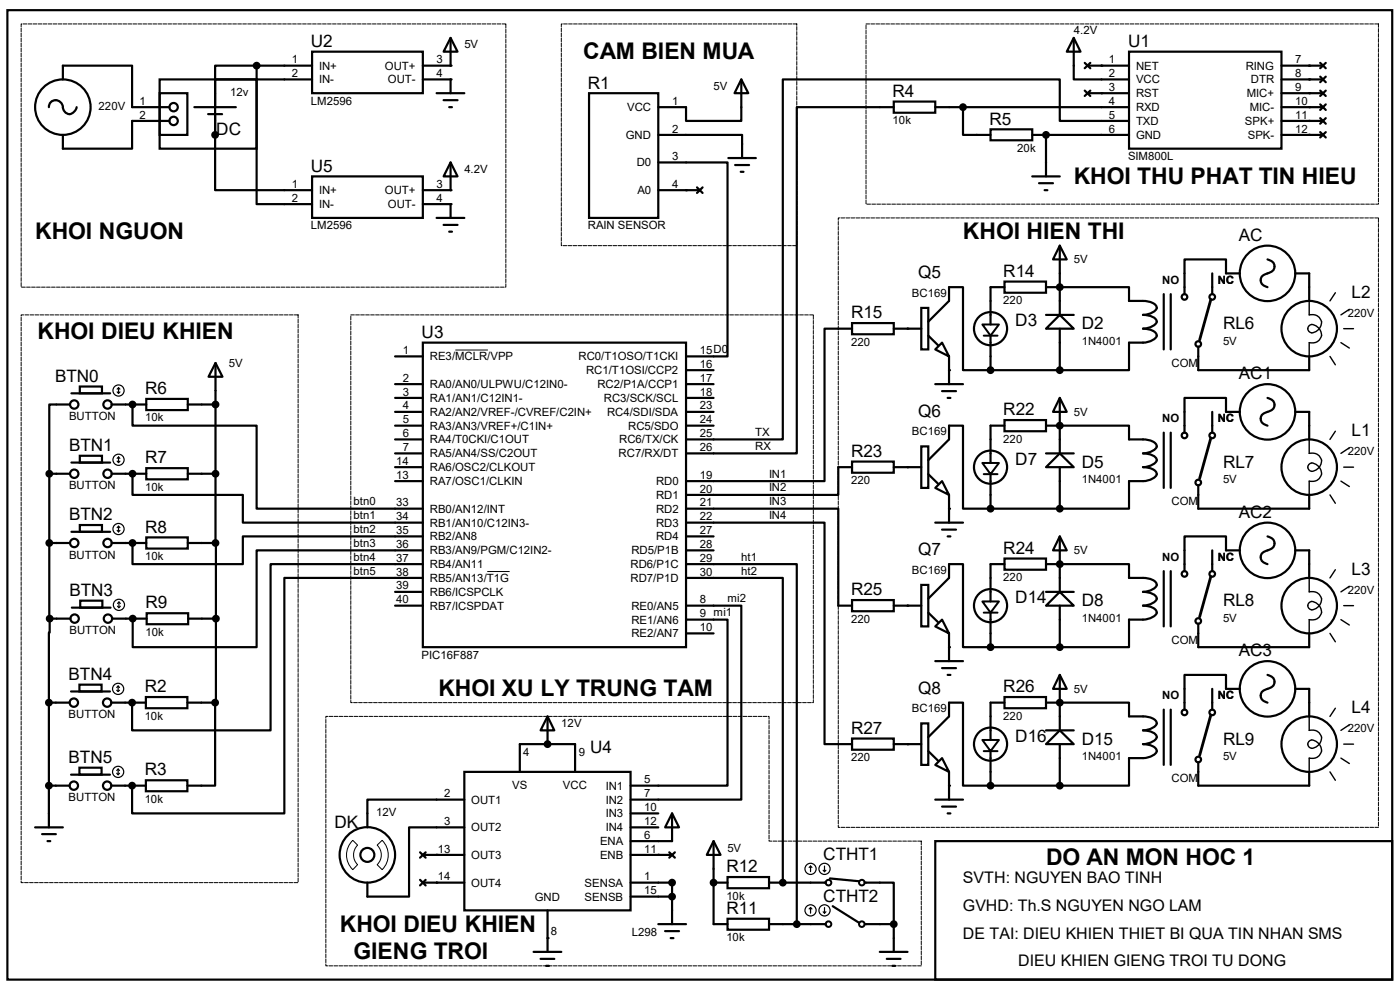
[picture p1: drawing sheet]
<svg xmlns="http://www.w3.org/2000/svg" width="297mm" height="210mm" viewBox="0 0 297 210" stroke-linecap="round" stroke-linejoin="round" font-family="sans-serif">
<g fill="none" stroke="#000" stroke-width=".47">
<path d="M1.6 2.2h293.8v205.6h-293.8zM13.3 16.8v-2.9h14.7v8.8h7.9M33.9 19.8h5.9v8.8h-5.9zM33.9 16.8h20.5v14.7h-20.5zM54.4 13.9h-8.8v8.8M54.4 13.9v29.4h11.8M54.4 13.9h11.8M66.2 11h23.5v8.8h-23.5zM66.2 16.8h-20.6v11.8M89.7 16.8h5.9v3M92.6 19.8h5.9M95.6 8l1.5 3h-3z"/>
<path d="M95.6 8v5.9h-5.9M125 19.8h14.7v26.4h-14.7zM157.3 16.8l1.4 3h-2.9zM157.3 16.8v8.9h-11.8v-3h-5.8M227.8 8l1.4 3h-2.9zM227.8 8v8.8h11.7M230.1 13.3l1.2 1.2M230.1 19.2l1.2 1.2M230.7 13.9h8.8M230.7 19.8h8.8M231.3 13.3l-1.2 1.2M231.3 19.2l-1.2 1.2"/>
<path d="M239.5 11h32.4v20.5h-32.4zM271.9 13.9h8.8M271.9 19.8h8.8M271.9 16.8h8.8M280.1 13.3l1.2 1.2M280.1 16.3l1.2 1.1M280.1 19.2l1.2 1.2M281.3 13.3l-1.2 1.2M281.3 16.3l-1.2 1.1M281.3 19.2l-1.2 1.2M10.4 22.7a1.53 1.53 0 0 1 1.7-1.4 1.53 1.53 0 0 1 1.3 1.8 1.42 1.42 0 0 0 1.4 1.1 1.42 1.42 0 0 0 1.4-1.1l.1-.4M35.9 25.7h-7.9v5.8h-14.7v-2.9"/>
<path d="M41.2 22.7h8.8M44.2 24.2h2.9M45.6 28.6v11.7h20.6M45.6 24.2v4.4M66.2 37.4h23.5v8.8h-23.5zM94.1 21.3h3M95.3 22.7h.6M95.6 34.5l1.5 2.9h-3zM95.6 34.5v5.8h-5.9M139.7 28.6h17.7v4.9M139.7 34.5h14.6v41.1h-8.8M147.9 39.8l1.2 1.1"/>
<path d="M149.1 39.8l-1.2 1.1M154.5 33.5h5.9M156 35h2.9M157.1 36.4h.6M189.6 21.5h8.8v2.4h-8.8zM189.6 22.7h-20.6v73.5h-23.5M198.4 22.7h41.1M204.3 22.7v5.9h5.8M210.1 27.4h8.9v2.4h-8.9zM219 28.6h20.5M219 37.4h5.8M220.4 38.9h3"/>
<path d="M221.9 28.6v8.8M239.5 25.7h-14.7v-8.9h-58.7v76.4h-20.6M271.9 28.6h8.8M271.9 22.7h8.8M271.9 25.7h8.8M280.1 22.1l1.2 1.2M280.1 25.1l1.2 1.1M280.1 28l1.2 1.2M281.3 22.1l-1.2 1.2M281.3 25.1l-1.2 1.1M281.3 28l-1.2 1.2M89.7 43.3h5.9v2.9"/>
<path d="M92.6 46.2h5.9M94.1 47.7h3M95.3 49.1h.6M139.7 40.3h8.8M213.1 59.7h8.8v2.4h-8.8zM221.6 40.3h.6M224.8 52.1l1.5 2.9h-2.9zM224.8 52.1v14.7M257.2 58v4.4M263.1 58h-3v-3h-8.8v7.4M268.9 55a1.48 1.48 0 0 1 1.5 1.5 1.48 1.48 0 0 1-1.5 1.5 1.46 1.46 0 0 0-1.4 1.5 1.46 1.46 0 0 0 1.4 1.4M274.8 58h2.9v5.8"/>
<path d="M45.7 77l1.5 2.9h-3zM45.7 77v38.2M83.8 75.6h5.9M89.7 72.7h55.8v64.6h-55.8zM145.5 78.5h5.9M180.8 68.5h8.8v2.4h-8.8zM180.8 69.7h-5.9v32.4h-29.4M189.6 69.7h5.9M195.5 65.3h1.4v8.8h-1.4zM196.9 68.2l4.4-4.4v-2.9h3v17.6h5.8M196.9 71.2l2.1 2M198.4 74.1l1.5-1.4 1.4 2.9z"/>
<path d="M201.3 75.6v5.9M210.1 71.2v7.3M210.1 78.5h14.7M213.1 60.9h-3v7.9M221.9 69.7l2.9-2.9 3 2.9zM221.9 60.9h17.6v2.9a9.7 9.7 0 0 1 5 .4 1.03 1.03 0 0 1 .9 1.1 1.03 1.03 0 0 1-.9 1l-1.3 .4-.7 .1a2.67 2.67 0 0 1 2.9 1.4 3.1 3.1 0 0 1-2.9 1.5 2.63 2.63 0 0 1 2.9 1.5 3.1 3.1 0 0 1-2.9 1.5h-3v5.8h-14.7M221.9 66.8h5.9M224.8 69.7v8.8M246.9 62.4v11.7M248.4 62.4v11.7M254.2 73.5v5h23.5v-2.9M14.9 85.8h-4.4v14.7"/>
<path d="M15.2 83.4h8.2M15.2 98.1h8.2M16.9 82h4.7v1.4h-4.7zM16.9 96.7h4.7v1.4h-4.7zM23.7 85.8h7.3M28.1 85.8v4.5h26.3v17.6h35.3M31 84.6h8.8v2.4h-8.8zM31 99.3h8.8v2.4h-8.8zM39.8 85.8h5.9M83.8 81.5h5.9M83.8 84.4h5.9M83.8 93.2h5.9"/>
<path d="M83.8 96.2h5.9M83.8 90.3h5.9M83.8 99.1h5.9M83.8 87.4h5.9M145.5 81.5h5.9M145.5 84.4h5.9M145.5 90.3h5.9M145.5 87.4h5.9M180.8 97.9h8.8v2.4h-8.8zM180.8 99.1h-3v5.9h-32.3M189.6 99.1h5.9M195.5 94.7h1.4v8.8h-1.4z"/>
<path d="M196.9 97.6l4.4-4.4v-2.9h3v17.6h5.8M198.4 81.5h5.9M199.9 83h2.9M201 84.4h.6M213.1 89.1h8.8v2.4h-8.8zM213.1 90.3h-3v7.9M221.9 99.1l2.9-2.9 3 2.9zM221.9 90.3h17.6v2.9a9.7 9.7 0 0 1 5 .4 1.03 1.03 0 0 1 .9 1 1.03 1.03 0 0 1-.9 1.1l-1.3 .4-.7 .1a2.67 2.67 0 0 1 2.9 1.4 3.1 3.1 0 0 1-2.9 1.5 2.63 2.63 0 0 1 2.9 1.5 3.1 3.1 0 0 1-2.9 1.5h-3v5.8h-14.7M221.9 96.2h5.9M224.8 84.4l1.5 3h-2.9zM224.8 84.4v11.8M224.8 99.1v8.8"/>
<path d="M246.9 91.8v11.7M248.4 91.8v11.7M257.2 87.4v4.4M263.1 87.4h-3v-3h-8.8v7.4M268.9 84.4a1.48 1.48 0 0 1 1.5 1.5 1.48 1.48 0 0 1-1.5 1.5 1.46 1.46 0 0 0-1.4 1.4 1.46 1.46 0 0 0 1.4 1.5M274.8 87.4h2.9v5.8M10.5 115.2v16M10.5 115.2h4.4M10.5 100.5v14.7M10.5 100.5h4.4M15.2 112.8h8.2M16.9 111.4h4.7v1.4h-4.7z"/>
<path d="M23.7 115.2h7.3M23.7 100.5h7.3M28.1 100.5v4.5h23.4v5.9h38.2M31 114h8.8v2.4h-8.8zM39.8 115.2h5.9M39.8 100.5h5.9M45.7 115.2l.1 16M83.8 102.1h5.9M89.7 113.8h-38.2v5.9h-23.4v-4.5M89.7 119.7h-32.3v35.2h-29.4v-5.8M89.7 116.8h-35.3v20.5h-26.2v-6.1M145.5 119.7h23.5v76.3"/>
<path d="M145.5 110.9h29.4v47h5.9M145.5 107.9h32.3v20.6h3M145.5 113.8h5.9M145.5 116.8h5.9M196.9 100.6l2.1 2M198.4 103.5l1.5-1.4 1.4 2.9zM198.4 110.9h5.9M199.9 112.4h2.9M201 113.8h.6M201.3 105v5.9M210.1 100.6v7.3M210.1 107.9h14.7"/>
<path d="M213.1 118.5h8.8v2.4h-8.8zM213.1 119.7h-3v7.9M221.9 119.7h17.6v2.9a9.7 9.7 0 0 1 5 .4 1.03 1.03 0 0 1 .9 1 1.03 1.03 0 0 1-.9 1l-1.3 .5-.7 .1a2.67 2.67 0 0 1 2.9 1.4 3.1 3.1 0 0 1-2.9 1.5 2.63 2.63 0 0 1 2.9 1.5 3.1 3.1 0 0 1-2.9 1.4h-3v5.9h-14.7M224.8 113.8l1.5 3h-2.9zM224.8 113.8v11.8M254.2 102.9v5h23.5v-2.9M257.2 116.8v4.4M263.1 116.8h-3v-3h-8.8v7.4M268.9 113.8a1.48 1.48 0 0 1 1.5 1.5 1.48 1.48 0 0 1-1.5 1.5 1.46 1.46 0 0 0-1.4 1.4 1.46 1.46 0 0 0 1.4 1.5M274.8 116.8h2.9v5.8M10.5 131.2v3h-.1v14.9M10.5 131.2h4.4"/>
<path d="M15.2 128.9h8.3M17 127.4h4.7v1.5h-4.7zM23.7 131.2h7.4M31.1 130.1h8.8v2.3h-8.8zM39.9 131.2h5.9M45.8 131.2v17.9h-.2M83.8 125.6h5.9M83.8 128.5h5.9M89.7 122.6h-29.4v50h-32.3v-5.9M145.5 122.6h20.6v64.6M145.5 131.4h8.8v35.3h-20.5M145.5 128.5h11.8v41.1h-23.5"/>
<path d="M145.5 134.4h5.9M180.8 127.3h8.8v2.4h-8.8zM189.6 128.5h5.9M195.5 124.1h1.4v8.8h-1.4zM196.9 127l4.4-4.4v-2.9h3v17.6h5.8M196.9 130l2.1 2M198.4 132.9l1.5-1.5 1.4 3zM201.3 134.4v5.9M210.1 130v7.3M210.1 137.3h14.7M221.9 128.5l2.9-2.9 3 2.9zM221.9 125.6h5.9"/>
<path d="M224.8 128.5v8.8M246.9 121.2v11.7M248.4 121.2v11.7M254.2 132.3v5h23.5v-2.9M10.4 149.1h4.4M10.4 149.1v26.4M15.1 146.7h8.2M16.8 145.2h4.7v1.5h-4.7zM23.6 149.1h7.3M30.9 147.9h8.9v2.3h-8.9zM39.8 149.1h5.8M45.6 149.1v17.6h-5.8"/>
<path d="M116.2 152l1.4 2.9h-2.9zM116.2 152v5.9M180.8 156.7h8.8v2.3h-8.8zM189.6 157.9h5.9M195.5 153.5h1.4v8.8h-1.4zM196.9 156.4l4.4-4.4v-2.9h3v17.6h5.8M196.9 159.3l2.1 2.1M198.4 140.3h5.9M199.9 141.7h2.9M201 143.2h.6M210.1 159.3v7.4M213.1 147.9h8.8v2.3h-8.8z"/>
<path d="M213.1 149.1h-3v7.9M221.9 149.1h17.6v2.9a9.7 9.7 0 0 1 5 .4 1.03 1.03 0 0 1 .9 1 1.03 1.03 0 0 1-.9 1l-1.3 .5h-.7a2.67 2.67 0 0 1 2.9 1.5 3.1 3.1 0 0 1-2.9 1.5 2.63 2.63 0 0 1 2.9 1.4 3.1 3.1 0 0 1-2.9 1.5h-3v5.9h-14.7M221.9 154.9h5.9M224.8 154.9l3 3h-5.9zM224.8 143.2l1.5 2.9h-2.9zM224.8 143.2v11.7M224.8 157.9v8.8M246.9 150.5v11.8M248.4 150.5v11.8M257.2 146.1v4.4M263.1 146.1h-3v-2.9h-8.8v7.3M268.9 143.2a1.48 1.48 0 0 1 1.5 1.5 1.48 1.48 0 0 1-1.5 1.4 1.46 1.46 0 0 0-1.4 1.5 1.46 1.46 0 0 0 1.4 1.5"/>
<path d="M274.8 146.1h2.9v5.9M7.5 175.5h5.8M8.9 177h3M10.1 178.4h.6M10.4 166.7h4.4M15.1 164.3h8.2M16.8 162.9h4.7v1.4h-4.7zM23.6 166.7h7.3M30.9 165.5h8.9v2.4h-8.9zM98.5 163.7h35.3v29.4h-35.3zM98.5 169.6h-20.6v5.9M98.5 175.5h-11.7v14.7h-8.9v-3"/>
<path d="M110.3 163.7v-5.8h11.7v5.8M133.8 175.5h5.9M133.8 172.6h5.9M142.6 172.6l1.5 2.9h-3zM142.6 172.6v5.8h-8.8M151.4 178.4l1.5 3h-3zM151.4 178.4v17.6h2.9M198.4 178.4h97v29.4h-97zM198.4 162.3l1.5-1.5 1.4 2.9zM198.4 169.6h5.9M199.9 171.1h2.9M201 172.6h.6"/>
<path d="M201.3 163.7v5.9M210.1 166.7h14.7M254.2 161.7v5h23.5v-3M89.1 180.8l1.2 1.1M89.1 186.6l1.2 1.2M89.7 187.2h8.8M89.7 181.4h8.8M90.3 180.8l-1.2 1.1M90.3 186.6l-1.2 1.2M116.2 193.1v8.8M133.8 187.2h8.8v8.8M133.8 190.2h8.8"/>
<path d="M133.8 181.4h8.8M139.7 196h5.8M141.1 197.5h3M142 180.8l1.2 1.1M142.3 199h.6M143.2 180.8l-1.2 1.1M151.4 187.2h2.9M154.3 194.9h8.9v2.3h-8.9zM154.3 186.1h8.9v2.3h-8.9zM163.2 187.2h12M163.2 196h12M176.1 186.4l6.1 .5"/>
<path d="M176.7 192.2l5.5 3.5M183.4 187.2h6.2v8.8M183.4 196h6.2M189.6 196v5.9M113.2 201.9h5.9M114.7 203.4h2.9M115.9 204.9h.6M186.6 201.9h5.9M188.1 203.4h3M189.3 204.9h.6"/>
<circle cx="13.3" cy="22.7" r="5.9"/>
<circle cx="36.8" cy="25.7" r=".89"/>
<circle cx="36.8" cy="22.7" r=".89"/>
<circle cx="268.9" cy="58" r="5.9"/>
<circle cx="210.1" cy="69.7" r="3.5"/>
<circle cx="251.3" cy="63" r=".59"/>
<circle cx="254.2" cy="73" r=".59"/>
<circle cx="257.2" cy="63" r=".59"/>
<circle cx="277.7" cy="69.7" r="5.9"/>
<circle cx="15.7" cy="85.8" r=".89"/>
<circle cx="22.8" cy="85.8" r=".89"/>
<circle cx="210.1" cy="99.1" r="3.5"/>
<circle cx="251.3" cy="92.4" r=".59"/>
<circle cx="257.2" cy="92.4" r=".59"/>
<circle cx="268.9" cy="87.4" r="5.9"/>
<circle cx="277.7" cy="99.1" r="5.9"/>
<circle cx="15.7" cy="115.2" r=".89"/>
<circle cx="15.7" cy="100.5" r=".89"/>
<circle cx="22.8" cy="100.5" r=".89"/>
<circle cx="22.8" cy="115.2" r=".89"/>
<circle cx="254.2" cy="102.4" r=".59"/>
<circle cx="268.9" cy="116.8" r="5.9"/>
<circle cx="15.8" cy="131.2" r=".89"/>
<circle cx="22.9" cy="131.2" r=".89"/>
<circle cx="210.1" cy="128.5" r="3.5"/>
<circle cx="251.3" cy="121.8" r=".59"/>
<circle cx="254.2" cy="131.7" r=".59"/>
<circle cx="257.2" cy="121.8" r=".59"/>
<circle cx="277.7" cy="128.5" r="5.9"/>
<circle cx="15.7" cy="149.1" r=".89"/>
<circle cx="22.7" cy="149.1" r=".89"/>
<circle cx="210.1" cy="157.9" r="3.5"/>
<circle cx="251.3" cy="151.1" r=".59"/>
<circle cx="257.2" cy="151.1" r=".59"/>
<circle cx="268.9" cy="146.1" r="5.9"/>
<circle cx="277.7" cy="157.9" r="5.9"/>
<circle cx="15.7" cy="166.7" r=".89"/>
<circle cx="22.7" cy="166.7" r=".89"/>
<circle cx="254.2" cy="161.1" r=".59"/>
<circle cx="77.9" cy="181.4" r="5.9"/>
<circle cx="77.9" cy="181.4" r="1.48"/>
</g>
<g fill="#000">
<circle cx="95.6" cy="16.8" r=".23"/>
<circle cx="95.6" cy="13.9" r=".23"/>
<circle cx="233.7" cy="19.8" r=".23"/>
<circle cx="233.7" cy="13.9" r=".23"/>
<circle cx="277.7" cy="13.9" r=".23"/>
<circle cx="277.7" cy="16.8" r=".23"/>
<circle cx="277.7" cy="19.8" r=".23"/>
<circle cx="45.6" cy="28.6" r=".23"/>
<circle cx="221.9" cy="28.6" r=".23"/>
<circle cx="277.7" cy="22.7" r=".23"/>
<circle cx="277.7" cy="25.7" r=".23"/>
<circle cx="277.7" cy="28.6" r=".23"/>
<circle cx="95.6" cy="40.3" r=".23"/>
<circle cx="95.6" cy="43.3" r=".23"/>
<circle cx="145.5" cy="40.3" r=".23"/>
<circle cx="192.5" cy="69.7" r=".23"/>
<circle cx="201.3" cy="78.5" r=".23"/>
<circle cx="224.8" cy="60.9" r=".23"/>
<circle cx="28.1" cy="85.8" r=".23"/>
<circle cx="192.5" cy="99.1" r=".23"/>
<circle cx="224.8" cy="90.3" r=".23"/>
<circle cx="28.1" cy="115.2" r=".23"/>
<circle cx="28.1" cy="100.5" r=".23"/>
<circle cx="201.3" cy="107.9" r=".23"/>
<circle cx="224.8" cy="119.7" r=".23"/>
<circle cx="28.2" cy="131.2" r=".23"/>
<circle cx="192.5" cy="128.5" r=".23"/>
<circle cx="201.3" cy="137.3" r=".23"/>
<circle cx="28" cy="149.1" r=".23"/>
<circle cx="116.2" cy="157.9" r=".23"/>
<circle cx="192.5" cy="157.9" r=".23"/>
<circle cx="224.8" cy="149.1" r=".23"/>
<circle cx="28" cy="166.7" r=".23"/>
<circle cx="201.3" cy="166.7" r=".23"/>
<circle cx="92.6" cy="187.2" r=".23"/>
<circle cx="92.6" cy="181.4" r=".23"/>
<circle cx="116.2" cy="199" r=".23"/>
<circle cx="139.7" cy="181.4" r=".23"/>
<circle cx="151.4" cy="187.2" r=".23"/>
<circle cx="166.1" cy="187.2" r=".23"/>
</g>
<g fill="none" stroke="#000" stroke-width=".25">
<path d="M24.8 83.1l.3 .3M24.8 97.8l.3 .3M25.1 82.3v1.1M25.1 96.9v1.2M25.1 82.3l-.3 .2M25.1 82.3l.3 .2M25.1 96.9l-.3 .3M25.1 96.9l.3 .3M25.4 83.1l-.3 .3M25.4 97.8l-.3 .3M24.8 112.5l.3 .3M25.1 111.6v1.2"/>
<path d="M25.1 111.6l-.3 .3M25.1 111.6l.3 .3M25.4 112.5l-.3 .3M24.9 128.6l.3 .3M25.2 127.7v1.2M25.2 127.7l-.3 .3M25.2 127.7l.3 .3M25.5 128.6l-.3 .3M24.8 146.4l.3 .3M25.1 145.5v1.2M25.1 145.5l-.3 .3M25.1 145.5l.3 .3"/>
<path d="M25.4 146.4l-.3 .3M24.8 164l.3 .3M25.1 163.2v1.1M25.1 163.2l-.3 .2M25.1 163.2l.3 .2M25.4 164l-.3 .3M172 192.5l.3 .3M172 192.5l-.3 .3M172 183.7v1.2M172 192.5v1.2M172 183.7l.3 .3M172 183.7l-.3 .3"/>
<path d="M174.6 193.4l.3 .3M174.6 184.6l.3 .3M174.9 183.7v1.2M174.9 192.5v1.2M175.2 193.4l-.3 .3M175.2 184.6l-.3 .3"/>
<circle cx="25.1" cy="82.8" r="1.19"/>
<circle cx="25.1" cy="97.5" r="1.19"/>
<circle cx="25.1" cy="112.2" r="1.19"/>
<circle cx="25.2" cy="128.3" r="1.19"/>
<circle cx="25.1" cy="146.1" r="1.19"/>
<circle cx="25.1" cy="163.7" r="1.19"/>
<circle cx="172" cy="184.3" r="1.19"/>
<circle cx="172" cy="193.1" r="1.19"/>
<circle cx="174.9" cy="193.1" r="1.19"/>
<circle cx="174.9" cy="184.3" r="1.19"/>
</g>
<g fill="#000" stroke="#000" stroke-width=".47">
<circle cx="54.4" cy="13.9" r=".59"/>
<circle cx="45.6" cy="28.6" r=".59"/>
<circle cx="204.3" cy="22.7" r=".59"/>
<circle cx="221.9" cy="28.6" r=".59"/>
<circle cx="210.1" cy="78.5" r=".59"/>
<circle cx="224.8" cy="60.9" r=".59"/>
<circle cx="224.8" cy="78.5" r=".59"/>
<circle cx="28.1" cy="85.8" r=".59"/>
<circle cx="45.7" cy="85.8" r=".59"/>
<circle cx="224.8" cy="90.3" r=".59"/>
<circle cx="10.5" cy="100.5" r=".59"/>
<circle cx="10.5" cy="115.2" r=".59"/>
<circle cx="28.1" cy="100.5" r=".59"/>
<circle cx="28.1" cy="115.2" r=".59"/>
<circle cx="45.7" cy="100.5" r=".59"/>
<circle cx="45.7" cy="115.2" r=".59"/>
<circle cx="210.1" cy="107.9" r=".59"/>
<circle cx="224.8" cy="107.9" r=".59"/>
<circle cx="224.8" cy="119.7" r=".59"/>
<circle cx="10.5" cy="131.2" r=".59"/>
<circle cx="28.2" cy="131.2" r=".59"/>
<circle cx="45.8" cy="131.2" r=".59"/>
<circle cx="210.1" cy="137.3" r=".59"/>
<circle cx="224.8" cy="137.3" r=".59"/>
<circle cx="10.4" cy="149.1" r=".59"/>
<circle cx="28" cy="149.1" r=".59"/>
<circle cx="45.6" cy="149.1" r=".59"/>
<circle cx="116.2" cy="157.9" r=".59"/>
<circle cx="224.8" cy="149.1" r=".59"/>
<circle cx="10.4" cy="166.7" r=".59"/>
<circle cx="28" cy="166.7" r=".59"/>
<circle cx="210.1" cy="166.7" r=".59"/>
<circle cx="224.8" cy="166.7" r=".59"/>
<circle cx="142.6" cy="187.2" r=".59"/>
<circle cx="142.6" cy="190.2" r=".59"/>
<circle cx="151.4" cy="187.2" r=".59"/>
<circle cx="166.1" cy="187.2" r=".59"/>
<circle cx="169" cy="196" r=".59"/>
<circle cx="189.6" cy="196" r=".59"/>
</g>
<path d="M4.5 5.1h102.8v55.8h-102.8zM119.1 5.1h49.9v47h-49.9zM183.7 5.1h108.7v38.2h-108.7zM177.8 46.2h114.6v129.3h-114.6zM4.5 66.8h58.7v120.4h-58.7zM74.4 66.8h98.2v82.3h-98.2zM69.1 152h94.1v26.4h32.3v26.5h-126.4z" fill="none" stroke="#000" stroke-width=".21" stroke-dasharray=".8 .3"/>
<path d="M96.6 74.3h6.9M103.4 121.2h4.7M74.8 178.3l1.1 1a2.94 2.94 0 0 0 0 4.1l-1.1 1.1a4.3 4.3 0 0 1 0-6.2zM80 179.3l1.1-1a4.4 4.4 0 0 1 0 6.2l-1.1-1.1a2.86 2.86 0 0 0 0-4.1z" fill="none" stroke="#000" stroke-width=".21"/>
<g fill="none" stroke="#000" stroke-width=".42">
<path d="M208.4 68.8h3.5l-1.8 2.4zM208.7 71.2h2.9M208.4 98.2h3.5l-1.8 2.4zM208.7 100.6h2.9M208.4 127.6h3.5l-1.8 2.4zM208.7 130h2.9M208.4 157h3.5l-1.8 2.3zM208.7 159.3h2.9"/>
<circle cx="175.8" cy="196" r=".59"/>
<circle cx="175.8" cy="187.2" r=".59"/>
<circle cx="182.8" cy="196" r=".59"/>
<circle cx="182.8" cy="187.2" r=".59"/>
</g>
<path d="M256.9 63.5l-2.4 8.6M256.9 92.9l-2.4 8.6M256.9 122.3l-2.4 8.6M256.9 151.7l-2.4 8.5" fill="none" stroke="#000" stroke-width=".59"/>
<g fill="none" stroke="#000" stroke-width=".3">
<path d="M277.7 63.8v3a1.91 1.91 0 0 1 2.5 1.1 1.91 1.91 0 0 1-1.1 2.5 .95 .95 0 0 1-1.4 0 .95 .95 0 0 1 0-1.4 .95 .95 0 0 1 1.4 .1 1.95 1.95 0 0 1 .5 3.3l-1.1 .3h-.8v2.9M282.2 75.6l1.1 1.8M283.3 62.1l-1.1 1.7M284.5 72.7l1.8 1.1M285.1 69.7h2M286.3 65.6l-1.8 1.2M277.7 93.2v3a1.91 1.91 0 0 1 2.5 1.1 1.91 1.91 0 0 1-1.1 2.5 .95 .95 0 0 1-1.4 0 .95 .95 0 0 1 0-1.4 .95 .95 0 0 1 1.4 .1 1.95 1.95 0 0 1 .5 3.3l-1.1 .3h-.8v2.9M283.3 91.5l-1.1 1.7M285.1 99.1h2M286.3 95l-1.8 1.2M282.2 105l1.1 1.8M284.5 102.1l1.8 1.1"/>
<path d="M277.7 122.6v3a1.91 1.91 0 0 1 2.5 1.1 1.91 1.91 0 0 1-1.1 2.4 .95 .95 0 0 1-1.4 .1 .95 .95 0 0 1 0-1.4 .95 .95 0 0 1 1.4 0 1.95 1.95 0 0 1 .5 3.3l-1.1 .4-.8-.1v3M282.2 134.4l1.1 1.7M283.3 120.9l-1.1 1.7M284.5 131.4l1.8 1.2M285.1 128.5h2M286.3 124.4l-1.8 1.2M277.7 152v2.9a1.91 1.91 0 0 1 2.5 1.1 1.91 1.91 0 0 1-1.1 2.5 .95 .95 0 0 1-1.4 0 .95 .95 0 0 1 0-1.3 .95 .95 0 0 1 1.4 0 1.95 1.95 0 0 1 .5 3.3l-1.1 .4-.8-.1v2.9M283.3 150.2l-1.1 1.8M285.1 157.9h2M286.3 153.8l-1.8 1.1M282.2 163.7l1.1 1.8M284.5 160.8l1.8 1.2"/>
</g>
<g font-size="4.9">
<text x="123.7" y="12.6">CAM BIEN MUA</text>
<text x="227.8" y="39">KHOI THU PHAT TIN HIEU</text>
<text x="7.5" y="50.8">KHOI NGUON</text>
<text x="204.3" y="50.8">KHOI HIEN THI</text>
<text x="8" y="71.8">KHOI DIEU KHIEN</text>
<text x="93" y="147.7">KHOI XU LY TRUNG TAM</text>
<text x="221.9" y="183.4">DO AN MON HOC 1</text>
<text x="72.1" y="197.7">KHOI DIEU KHIEN</text>
<text x="75" y="203.5">GIENG TROI</text>
</g>
<g font-size="3.6">
<text x="66" y="10">U2</text>
<text x="239.3" y="10">U1</text>
<text x="124.7" y="18.8">R1</text>
<text x="189.4" y="20.5">R4</text>
<text x="45.9" y="28.7">DC</text>
<text x="209.9" y="26.4">R5</text>
<text x="66" y="36.4">U5</text>
<text x="262.8" y="51.1">AC</text>
<text x="194.8" y="59">Q5</text>
<text x="212.9" y="58.8">R14</text>
<text x="286.7" y="63.2">L2</text>
<text x="89.5" y="71.7">U3</text>
<text x="180.6" y="67.6">R15</text>
<text x="215.4" y="69.3">D3</text>
<text x="229.5" y="69.8">D2</text>
<text x="259.5" y="69.8">RL6</text>
<text x="11.7" y="81">BTN0</text>
<text x="30.8" y="83.6">R6</text>
<text x="262.8" y="80.5">AC1</text>
<text x="194.8" y="88.4">Q6</text>
<text x="212.9" y="88.1">R22</text>
<text x="14.6" y="95.7">BTN1</text>
<text x="286.7" y="92.6">L1</text>
<text x="30.8" y="98.3">R7</text>
<text x="180.6" y="96.9">R23</text>
<text x="215.4" y="98.6">D7</text>
<text x="229.5" y="99.2">D5</text>
<text x="259.5" y="99.2">RL7</text>
<text x="14.6" y="110.4">BTN2</text>
<text x="30.8" y="113">R8</text>
<text x="262.8" y="109.9">AC2</text>
<text x="194.8" y="117.8">Q7</text>
<text x="212.9" y="117.5">R24</text>
<text x="286.7" y="122">L3</text>
<text x="14.7" y="126.4">BTN3</text>
<text x="30.9" y="129.1">R9</text>
<text x="180.6" y="126.3">R25</text>
<text x="215.4" y="128">D14</text>
<text x="229.5" y="128.6">D8</text>
<text x="259.5" y="128.6">RL8</text>
<text x="262.8" y="139.2">AC3</text>
<text x="14.6" y="144.2">BTN4</text>
<text x="30.7" y="146.9">R2</text>
<text x="194.8" y="147.2">Q8</text>
<text x="212.9" y="146.9">R26</text>
<text x="180.6" y="155.7">R27</text>
<text x="286.7" y="151.3">L4</text>
<text x="14.6" y="161.9">BTN5</text>
<text x="125.2" y="159.8">U4</text>
<text x="215.4" y="157.4">D16</text>
<text x="229.5" y="158">D15</text>
<text x="259.5" y="158">RL9</text>
<text x="30.7" y="164.5">R3</text>
<text x="71" y="175.6">DK</text>
<text x="154.1" y="185.1">R12</text>
<text x="174.7" y="182.4">CTHT1</text>
<text x="174.7" y="191.3">CTHT2</text>
<text x="154.1" y="193.9">R11</text>
</g>
<g font-size="3.4">
<text x="204.3" y="187.4">SVTH: NGUYEN BAO TINH</text>
<text x="204.3" y="193.3">GVHD: Th.S NGUYEN NGO LAM</text>
<text x="204.3" y="199.1">DE TAI: DIEU KHIEN THIET BI QUA TIN NHAN SMS</text>
<text x="216" y="205">DIEU KHIEN GIENG TROI TU DONG</text>
</g>
<g font-size="2.4">
<text x="98.5" y="10.2">5V</text>
<text x="227.8" y="7.3">4.2V</text>
<text x="61.9" y="13.4">1</text>
<text x="61.9" y="16.3">2</text>
<text x="67.7" y="14.8">IN+</text>
<text x="67.7" y="17.7">IN-</text>
<text x="81.7" y="14.8">OUT+</text>
<text x="82.3" y="17.7">OUT-</text>
<text x="92.6" y="13.4">3</text>
<text x="92.6" y="16.3">4</text>
<text x="235.2" y="13.4">1</text>
<text x="235.2" y="16.3">2</text>
<text x="241" y="14.8">NET</text>
<text x="241" y="17.7">VCC</text>
<text x="264.3" y="14.8">RING</text>
<text x="265.4" y="17.7">DTR</text>
<text x="274.8" y="13.4">7</text>
<text x="274.8" y="16.3">8</text>
<text x="20.9" y="23.2">220V</text>
<text x="29.6" y="22.2">1</text>
<text x="48.8" y="20.3">12v</text>
<text x="66" y="22.2">LM2596</text>
<text x="133.1" y="23.6">VCC</text>
<text x="142.6" y="22.2">1</text>
<text x="151.4" y="19">5V</text>
<text x="235.2" y="19.3">3</text>
<text x="235.2" y="22.2">4</text>
<text x="241" y="20.6">RST</text>
<text x="241" y="23.6">RXD</text>
<text x="264.5" y="20.6">MIC+</text>
<text x="265.1" y="23.6">MIC-</text>
<text x="274.8" y="19.3">9</text>
<text x="274.8" y="22.2">10</text>
<text x="29.6" y="25.1">2</text>
<text x="132.8" y="29.5">GND</text>
<text x="142.6" y="28.1">2</text>
<text x="189.4" y="26.3">10k</text>
<text x="235.2" y="25.1">5</text>
<text x="235.2" y="28.1">6</text>
<text x="241" y="26.5">TXD</text>
<text x="241" y="29.5">GND</text>
<text x="264.1" y="26.5">SPK+</text>
<text x="264.7" y="29.5">SPK-</text>
<text x="274.8" y="25.1">11</text>
<text x="274.8" y="28.1">12</text>
<text x="135.1" y="35.3">D0</text>
<text x="142.6" y="34">3</text>
<text x="215.8" y="32.2">20k</text>
<text x="239.3" y="34">SIM800L</text>
<text x="61.9" y="39.8">1</text>
<text x="67.7" y="41.2">IN+</text>
<text x="81.7" y="41.2">OUT+</text>
<text x="92.6" y="39.8">3</text>
<text x="98.5" y="36.7">4.2V</text>
<text x="135.2" y="41.2">A0</text>
<text x="142.6" y="39.8">4</text>
<text x="61.9" y="42.8">2</text>
<text x="67.7" y="44.2">IN-</text>
<text x="82.3" y="44.2">OUT-</text>
<text x="92.6" y="42.8">4</text>
<text x="66" y="48.7">LM2596</text>
<text x="124.7" y="48.7">RAIN SENSOR</text>
<text x="227.8" y="55.9">5V</text>
<text x="193.5" y="63">BC169</text>
<text x="212.9" y="64.5">220</text>
<text x="246.5" y="60.2">NO</text>
<text x="258.4" y="60.2">NC</text>
<text x="285.9" y="67.2">220V</text>
<text x="48.6" y="77.8">5V</text>
<text x="85.4" y="75.1">1</text>
<text x="91.2" y="76.5">RE3/MCLR/VPP</text>
<text x="122.7" y="76.5">RC0/T1OSO/T1CKI</text>
<text x="148.5" y="75.1">15D0</text>
<text x="180.6" y="73.4">220</text>
<text x="229.5" y="73.2">1N4001</text>
<text x="248.5" y="77.8">COM</text>
<text x="259.5" y="73.2">5V</text>
<text x="85.4" y="83.9">3</text>
<text x="85.4" y="81">2</text>
<text x="91.2" y="82.3">RA0/AN0/ULPWU/C12IN0-</text>
<text x="124.3" y="79.4">RC1/T1OSI/CCP2</text>
<text x="126.7" y="82.3">RC2/P1A/CCP1</text>
<text x="148.5" y="83.9">18</text>
<text x="148.5" y="81">17</text>
<text x="148.5" y="78">16</text>
<text x="14.6" y="89.1">BUTTON</text>
<text x="30.8" y="89.4">10k</text>
<text x="85.4" y="86.9">4</text>
<text x="85.4" y="89.8">5</text>
<text x="91.2" y="85.3">RA1/AN1/C12IN1-</text>
<text x="91.2" y="88.2">RA2/AN2/VREF-/CVREF/C2IN+</text>
<text x="128.1" y="85.3">RC3/SCK/SCL</text>
<text x="128.8" y="88.2">RC4/SDI/SDA</text>
<text x="148.5" y="86.9">23</text>
<text x="148.5" y="89.8">24</text>
<text x="227.8" y="88.2">5V</text>
<text x="246.5" y="89.6">NO</text>
<text x="258.4" y="89.6">NC</text>
<text x="85.4" y="92.7">6</text>
<text x="85.4" y="95.7">7</text>
<text x="91.2" y="94.1">RA4/T0CKI/C1OUT</text>
<text x="91.2" y="91.1">RA3/AN3/VREF+/C1IN+</text>
<text x="131.4" y="94.1">RC6/TX/CK</text>
<text x="133.3" y="91.1">RC5/SDO</text>
<text x="148.5" y="95.7">26</text>
<text x="148.5" y="92.7">25</text>
<text x="160.2" y="95.4">RX</text>
<text x="160.2" y="92.5">TX</text>
<text x="193.5" y="92.4">BC169</text>
<text x="212.9" y="93.9">220</text>
<text x="84.1" y="101.6">13</text>
<text x="84.1" y="98.6">14</text>
<text x="91.2" y="97">RA5/AN4/SS/C2OUT</text>
<text x="91.2" y="99.9">RA6/OSC2/CLKOUT</text>
<text x="131.2" y="97">RC7/RX/DT</text>
<text x="148.5" y="101.6">19</text>
<text x="163.2" y="101.3">IN1</text>
<text x="285.9" y="96.6">220V</text>
<text x="14.6" y="103.8">BUTTON</text>
<text x="30.8" y="104.1">10k</text>
<text x="75" y="107.2">btn0</text>
<text x="84.1" y="107.4">33</text>
<text x="91.2" y="102.9">RA7/OSC1/CLKIN</text>
<text x="139.2" y="105.8">RD1</text>
<text x="139.2" y="102.9">RD0</text>
<text x="148.5" y="107.4">21</text>
<text x="148.5" y="104.5">20</text>
<text x="163.2" y="107.2">IN3</text>
<text x="163.2" y="104.2">IN2</text>
<text x="180.6" y="102.7">220</text>
<text x="229.5" y="102.5">1N4001</text>
<text x="248.5" y="107.2">COM</text>
<text x="259.5" y="102.5">5V</text>
<text x="75" y="110.1">btn1</text>
<text x="75" y="113.1">btn2</text>
<text x="84.1" y="110.4">34</text>
<text x="84.1" y="113.3">35</text>
<text x="91.2" y="108.8">RB0/AN12/INT</text>
<text x="91.2" y="111.7">RB1/AN10/C12IN3-</text>
<text x="139.2" y="111.7">RD3</text>
<text x="139.2" y="108.8">RD2</text>
<text x="148.5" y="110.4">22</text>
<text x="148.5" y="113.3">27</text>
<text x="163.2" y="110.1">IN4</text>
<text x="14.6" y="118.5">BUTTON</text>
<text x="30.8" y="118.8">10k</text>
<text x="75" y="118.9">btn4</text>
<text x="75" y="116">btn3</text>
<text x="84.1" y="119.2">37</text>
<text x="84.1" y="116.2">36</text>
<text x="91.2" y="114.6">RB2/AN8</text>
<text x="91.2" y="117.6">RB3/AN9/PGM/C12IN2-</text>
<text x="133.9" y="117.6">RD5/P1B</text>
<text x="139.2" y="114.6">RD4</text>
<text x="148.5" y="116.2">28</text>
<text x="148.5" y="119.2">29</text>
<text x="157.3" y="118.9">ht1</text>
<text x="227.8" y="117.6">5V</text>
<text x="246.5" y="119">NO</text>
<text x="258.4" y="119">NC</text>
<text x="75" y="121.9">btn5</text>
<text x="84.1" y="125.1">39</text>
<text x="84.1" y="122.1">38</text>
<text x="91.2" y="123.4">RB5/AN13/T1G</text>
<text x="91.2" y="120.5">RB4/AN11</text>
<text x="133.8" y="120.5">RD6/P1C</text>
<text x="133.8" y="123.4">RD7/P1D</text>
<text x="148.5" y="122.1">30</text>
<text x="157.3" y="121.9">ht2</text>
<text x="193.5" y="121.8">BC169</text>
<text x="212.9" y="123.3">220</text>
<text x="285.9" y="125.9">220V</text>
<text x="84.1" y="128">40</text>
<text x="91.2" y="129.3">RB7/ICSPDAT</text>
<text x="91.2" y="126.4">RB6/ICSPCLK</text>
<text x="133.9" y="129.3">RE0/AN5</text>
<text x="148.5" y="130.9">9 mi1</text>
<text x="148.5" y="128">8</text>
<text x="154.3" y="127.8">mi2</text>
<text x="229.5" y="131.9">1N4001</text>
<text x="259.5" y="131.9">5V</text>
<text x="14.7" y="134.6">BUTTON</text>
<text x="30.9" y="134.9">10k</text>
<text x="133.9" y="135.2">RE2/AN7</text>
<text x="133.9" y="132.3">RE1/AN6</text>
<text x="148.5" y="133.9">10</text>
<text x="180.6" y="132.1">220</text>
<text x="248.5" y="136.6">COM</text>
<text x="89.5" y="139.7">PIC16F887</text>
<text x="227.8" y="147">5V</text>
<text x="246.5" y="148.4">NO</text>
<text x="258.4" y="148.4">NC</text>
<text x="14.6" y="152.4">BUTTON</text>
<text x="30.7" y="152.7">10k</text>
<text x="119.1" y="154.2">12V</text>
<text x="193.5" y="151.1">BC169</text>
<text x="212.9" y="152.7">220</text>
<text x="285.9" y="155.3">220V</text>
<text x="111" y="160.3">4</text>
<text x="122.8" y="160.3">9</text>
<text x="180.6" y="161.5">220</text>
<text x="229.5" y="161.3">1N4001</text>
<text x="259.5" y="161.3">5V</text>
<text x="108.7" y="167.4">VS</text>
<text x="119.4" y="167.4">VCC</text>
<text x="128.5" y="167.5">IN1</text>
<text x="136.7" y="166.2">5</text>
<text x="248.5" y="165.9">COM</text>
<text x="14.6" y="170">BUTTON</text>
<text x="30.7" y="170.3">10k</text>
<text x="79.8" y="173.1">12V</text>
<text x="94.2" y="169.1">2</text>
<text x="100" y="170.5">OUT1</text>
<text x="128.5" y="170.5">IN2</text>
<text x="128.5" y="173.4">IN3</text>
<text x="136.7" y="169.1">7</text>
<text x="136.7" y="172">10</text>
<text x="94.2" y="175">3</text>
<text x="100" y="176.4">OUT2</text>
<text x="127.3" y="179.3">ENA</text>
<text x="128.5" y="176.4">IN4</text>
<text x="136.7" y="177.9">6</text>
<text x="136.7" y="175">12</text>
<text x="92.9" y="180.8">13</text>
<text x="100" y="182.2">OUT3</text>
<text x="127.3" y="182.2">ENB</text>
<text x="136.7" y="180.8">11</text>
<text x="154.3" y="180.6">5V</text>
<text x="92.9" y="186.7">14</text>
<text x="100" y="188.1">OUT4</text>
<text x="113.5" y="191.1">GND</text>
<text x="124" y="188.1">SENSA</text>
<text x="124" y="191.1">SENSB</text>
<text x="136.7" y="186.7">1</text>
<text x="136.7" y="189.7">15</text>
<text x="154.1" y="190.9">10k</text>
<text x="116.9" y="198.2">8</text>
<text x="134" y="198.5">L298</text>
<text x="154.1" y="199.7">10k</text>
</g>
</svg>
